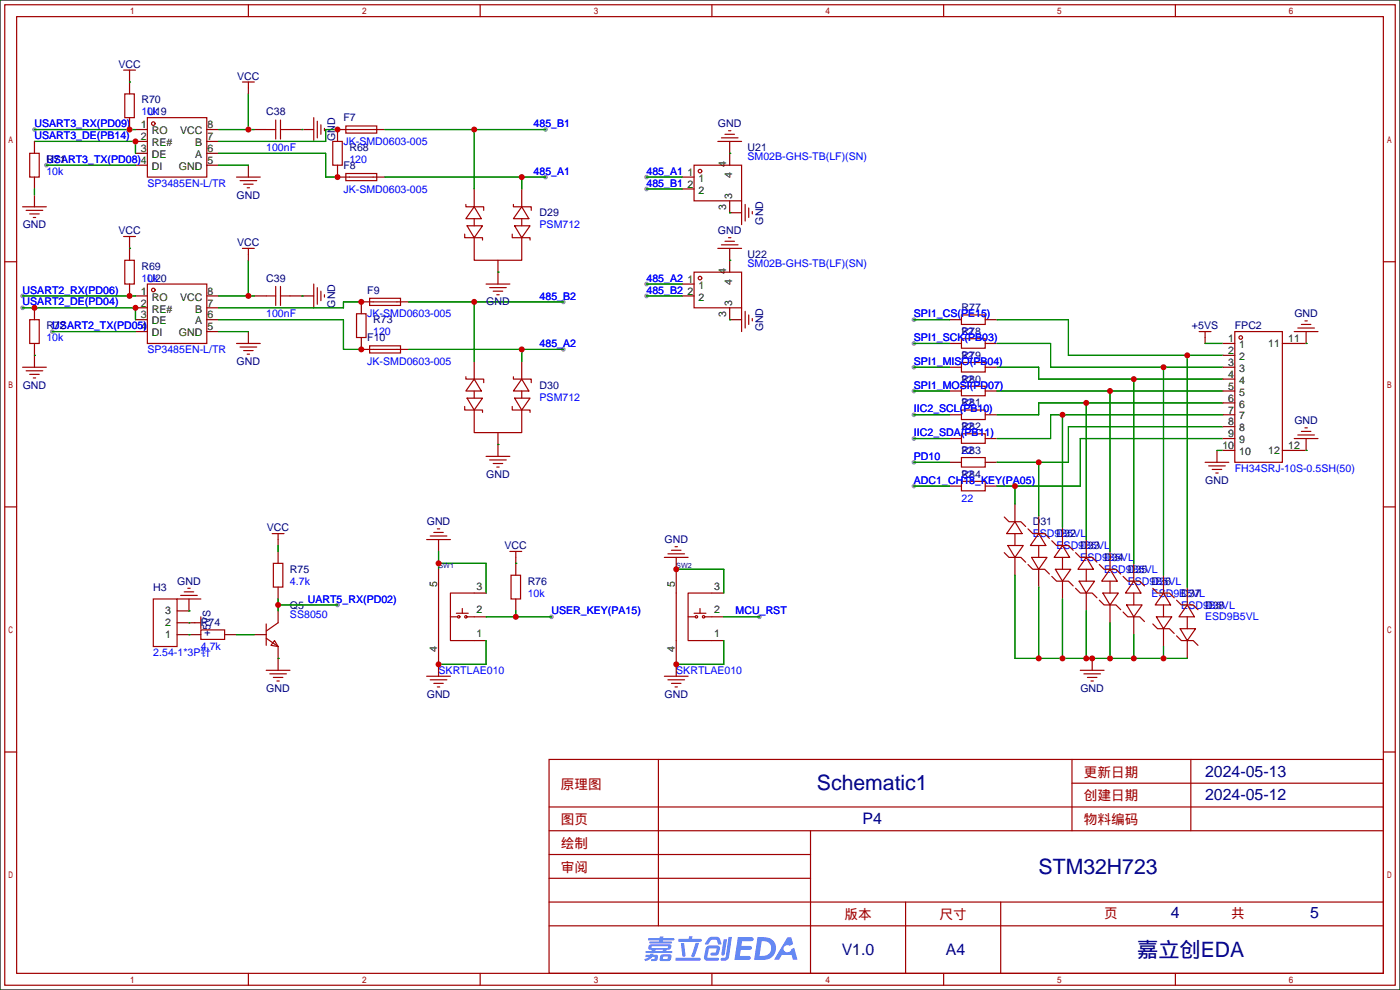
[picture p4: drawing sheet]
<svg xmlns="http://www.w3.org/2000/svg" width="299mm" height="212mm" viewBox="0 0 299 212" stroke-linecap="round" stroke-linejoin="round" font-family="sans-serif">
<path d="M0 0h299.2v211.6h-299.2z" fill="#fff" stroke="#000" stroke-width=".25"/>
<g fill="#999">
<circle cx="7.4" cy="27.7" r=".51"/>
<circle cx="9.9" cy="35.3" r=".51"/>
<circle cx="4.8" cy="65.8" r=".51"/>
<circle cx="4.8" cy="63.2" r=".51"/>
<circle cx="11.2" cy="70.9" r=".51"/>
<circle cx="116.6" cy="27.7" r=".51"/>
<circle cx="116.6" cy="37.8" r=".51"/>
<circle cx="120.4" cy="64.5" r=".51"/>
<circle cx="120.4" cy="74.7" r=".51"/>
<circle cx="138.2" cy="60.7" r=".51"/>
<circle cx="138.2" cy="63.2" r=".51"/>
<circle cx="138.2" cy="37.8" r=".51"/>
<circle cx="138.2" cy="40.4" r=".51"/>
<circle cx="72.1" cy="129.3" r=".51"/>
<circle cx="117.9" cy="131.8" r=".51"/>
<circle cx="162.3" cy="131.8" r=".51"/>
<circle cx="195.3" cy="68.3" r=".51"/>
<circle cx="195.3" cy="73.4" r=".51"/>
<circle cx="195.3" cy="78.5" r=".51"/>
<circle cx="195.3" cy="83.6" r=".51"/>
<circle cx="195.3" cy="93.7" r=".51"/>
<circle cx="195.3" cy="98.8" r=".51"/>
<circle cx="195.3" cy="103.9" r=".51"/>
<circle cx="195.3" cy="88.6" r=".51"/>
</g>
<g fill="none" stroke="#a10000" stroke-width=".25">
<path d="M1 1h297.2v209.6h-297.2zM3.6 3.6h292.1v204.4h-292.1zM53.1 1v2.6M102.6 1v2.6M152.1 1v2.6M201.7 1v2.6M251.2 1v2.6M1 55.9h2.6M295.7 55.9h2.5M1 108.3h2.6M295.7 108.3h2.5M1 160.7h2.6"/>
<path d="M117.3 162.3h178.4v45.7h-178.4zM117.3 177.5h178.4M117.3 172.5h178.4M140.7 162.3v35.6M173.2 177.5v30.5M229.1 162.3v15.2M229.1 167.4h66.6M254.5 162.3v15.2M295.7 160.7h2.5M117.3 182.6h55.9M117.3 197.9h178.4M117.3 192.8h178.4"/>
<path d="M117.3 187.7h55.9M193.5 192.8v15.2M213.9 192.8v15.2M53.1 208v2.6M102.6 208v2.6M152.1 208v2.6M201.7 208v2.6M251.2 208v2.6"/>
</g>
<g fill="#5487ff">
<path d="M157.7 200.3h2.7a.48 .48 0 0 1 .7 .4 .48 .48 0 0 1-.7 .4h-1.8l-.2 1.1h1.9a.43 .43 0 0 1 .4 .4 .43 .43 0 0 1-.5 .4h-1.9l-.2 1.3h1.7a.45 .45 0 0 1 .6 .2 .45 .45 0 0 1-.2 .6h-3.2z"/>
<path d="M168.3 200.3h.8l.4 1.5-.7 .3a.84 .84 0 0 0-1.2 .3 .84 .84 0 0 0 .3 1.1 .84 .84 0 0 0 1.1-.4l.1-.2 .6-.3 .7 2.5h-.9l-.3-1h-2.1l-.6 1h-1.1z"/>
<path d="M154.7 200.8h.7l-.5 3.1a.36 .36 0 0 1-.4 .3 .36 .36 0 0 1-.3-.3z"/>
<path d="M155.7 200.2h.7l-.6 4.3a1.13 1.13 0 0 1-1.8 .6l.2-.4h.8l.1-.2z"/>
<path d="M151.4 200.6l.6-.4h1a.77 .77 0 0 1 .9 .5l.3 1-.2 .2h-.5l-.3-.9-.2-.2-1 .1-.7 1-.6-.1v-.2z"/>
<path d="M151 202.4l.5-.3h1.7a.81 .81 0 0 1 .7 .5 .81 .81 0 0 1-.2 .8 .81 .81 0 0 1-.9 .8h-.7a.32 .32 0 0 1-.3-.3 .32 .32 0 0 1 .4-.3h.8l.2-.9-1.7 .1-.3 1.8 2.2 .1a.32 .32 0 0 1 .3 .4 .32 .32 0 0 1-.4 .2h-2.3l-.4-.3-.1-.5z"/>
<path d="M144.4 204.7h5a.33 .33 0 0 1 .4 .3 .33 .33 0 0 1-.4 .3h-4.9l-.1-.1z"/>
<path d="M148.7 201.5h.7l-.6 2a.98 .98 0 0 1-.8 1.1l-.3-.3z"/>
<path d="M145.5 201.6h.7l.3 2.5a.34 .34 0 0 1-.3 .4 .34 .34 0 0 1-.4-.3z"/>
<path d="M145 200.7h2.2l.2-.6h.6l-.1 .6h1.8a.32 .32 0 0 1 .3 .3 .32 .32 0 0 1-.4 .3h-4.5l-.1-.2z"/>
<path d="M138 204.1h.9l.1-.3h.7l-.1 .3h.9a.82 .82 0 0 1-.6 1.3h-.7v-.4l.6-.1 .1-.3a.68 .68 0 0 0-.9 .4l-1.1 .4-.2-.4 1-.5h-.8z"/>
<path d="M138.6 200.5h2.4l.1-.3h.7l-.1 .3h2.2l.3 .3-.3 .2h-2.2l-.1 .2h1.8l.2 .3-.2 .1h-4.5l-.1-.4h2l.1-.2h-2.3l-.1-.2z"/>
<path d="M161.9 200.3l-.7 4.9h1.6a2.5 2.5 0 0 0 3.1-2.5 2.5 2.5 0 0 0-3.1-2.4zM162.8 201.1a1.61 1.61 0 0 1 2 1.5 1.61 1.61 0 0 1-1.8 1.7h-.7z"/>
<path d="M138.7 202a.55 .55 0 0 0-.2 .8 .55 .55 0 0 0 .7 .2l.1 .3h-1.3v.3l5.5 .1 .2-.2-.2-.2h-1.2l.2-.3a.7 .7 0 0 0 .9-.3 .7 .7 0 0 0-.1-.8l-4.1-.1zM139.3 202.3l3.3-.1 .2 .1-.2 .3h-3.2zM140 203h1.7l-.1 .3h-1.5z"/>
<path d="M141.2 204.2a1.05 1.05 0 0 0-.1 1.2 2.91 2.91 0 0 0 2.2-.2 .98 .98 0 0 0 0-1.2h-1.6zM141.8 204.5l.8-.1 .1 .4-.2 .2-.8-.1z"/>
</g>
<g fill="none" stroke="#a10000" stroke-width=".25">
<path d="M26.4 15h2.6M27.7 15v1.3M51.8 17.5h2.6M53.1 17.5v1.3M6.3 32.8h2.1v5h-2.1zM26.7 20.1h2v5h-2zM31.5 25.1h12.7v12.7h-12.7zM50.5 37.8h5.1M51.3 38.6h3.6M52.1 39.4h2M56.9 27.7h2M58.9 25.7v4"/>
<path d="M59.9 27.7h2.1M59.9 25.7v4M67.1 25.1v5.1M67.8 25.9v3.6M68.6 26.7v2M69.3 27.4v.5M71.1 30.2h2.1v5.1h-2.1zM73.9 26.9h6.6v1.5h-6.6zM73.9 37.1h6.6v1.5h-6.6zM74.7 27.7h5.1M74.7 37.8h5.1M148.3 35.3h10.2v7.6h-10.2z"/>
<path d="M153.4 30.2h5.1M154.2 29.5h3.5M154.9 28.7h2.1M155.7 27.9h.5M4.8 44.2h5.1M5.6 45h3.5M6.3 45.7h2.1M7.1 46.5h.5M26.4 50.5h2.6M26.7 55.6h2v5.1h-2zM27.7 50.5v1.3M51.8 53.1h2.6"/>
<path d="M52.8 40.1h.5M53.1 53.1v1.3M99.3 50v.8h3.8v.5M99.6 43.7v.5h3.8v.8M99.8 48.3h3.3l-1.8 2.5zM101.3 44.2l1.6 2.5h-3.3zM101.3 50.8v4.8h10.2v-4.8M101.3 46.7v1.6M109.5 50v.8h3.8v.5M109.7 43.7v.5h3.8v.8M110 48.3h3.3l-1.8 2.5zM111.5 44.2l1.5 2.5h-3.3z"/>
<path d="M111.5 46.7v1.6M148.3 58.2h10.2v7.6h-10.2zM153.4 53.1h5.1M154.2 52.3h3.5M154.9 51.6h2.1M155.7 50.8h.5M158.5 42.9v5.1M159.3 43.7v3.5M160 44.4v2.1M160.8 45.2v.5M4.8 78.5h5.1M5.6 79.2h3.5"/>
<path d="M6.3 68.3h2.1v5.1h-2.1zM31.5 60.7h12.7v12.7h-12.7zM50.5 73.4h5.1M51.3 74.2h3.6M52.1 74.9h2M52.8 75.7h.5M56.9 63.2h2M58.9 61.2v4.1M59.9 61.2v4.1M59.9 63.2h2.1M67.1 60.7v5.1M67.8 61.5v3.5"/>
<path d="M68.6 62.2v2.1M69.3 63v.5M76.2 67.1h2v5h-2zM79 63.8h6.6v1.5h-6.6zM79 73.9h6.6v1.5h-6.6zM79.8 64.5h5M79.8 74.7h5M103.9 60.7h5.1M104.6 61.5h3.6M105.4 62.2h2M106.2 63h.5M158.5 65.8v5.1"/>
<path d="M159.3 66.5v3.6M160 67.3v2M160.8 68.1v.5M205.5 67.3h5.1v2h-5.1zM205.5 72.4h5.1v2h-5.1zM205.5 77.5h5.1v2h-5.1zM256.3 70.9h2.5M257.6 70.9v1.2M263.9 70.9h10.2v27.9h-10.2zM276.6 70.9h5.1M277.4 70.1h3.5M278.1 69.3h2.1"/>
<path d="M278.9 68.6h.5M6.3 80h2.1M7.1 80.8h.5M99.3 86.9v.7h3.8v.5M99.6 80.5v.5h3.8v.8M99.8 85.1h3.3l-1.8 2.5zM101.3 81l1.6 2.6h-3.3zM101.3 87.6v4.9h10.2v-4.9M101.3 83.6v1.5M103.9 97.5h5.1M104.6 98.3h3.6M105.4 99.1h2"/>
<path d="M106.2 99.8h.5M109.5 86.9v.7h3.8v.5M109.7 80.5v.5h3.8v.8M110 85.1h3.3l-1.8 2.5zM111.5 81l1.5 2.6h-3.3zM111.5 83.6v1.5M205.5 82.5h5.1v2.1h-5.1zM205.5 87.6h5.1v2.1h-5.1zM205.5 92.7h5.1v2h-5.1zM205.5 97.8h5.1v2h-5.1zM257.6 98.8h5M258.3 99.6h3.6"/>
<path d="M276.6 93.7h5.1M277.4 93h3.5M278.1 92.2h2.1M278.9 91.4h.5M58.2 114h2.5M59.4 114v1.3M91.2 115.3h5.1M91.9 114.6h3.6M92.7 113.8h2M93.5 113h.5M109 117.9h2.5M110.2 117.9v1.2"/>
<path d="M142 119.1h5.1M142.7 118.4h3.6M143.5 117.6h2M144.3 116.8h.5M205.5 102.9h5.1v2h-5.1zM214.6 118.1l1 1h2.6l1 1M214.6 110.5l1 1h2.6l1 1M215.4 116.6h3.3l-1.8 2.5zM216.9 111.5l1.5 2.5h-3.3zM216.9 114v2.6M219.7 113l1 1h2.6l1 1.1M220.5 119.1h3.3l-1.8 2.6z"/>
<path d="M222 114l1.5 2.6h-3.3zM222 116.6v2.5M224.8 115.6l1 1h2.5l1.1 1M227.1 116.6l1.5 2.5h-3.3zM227.1 119.1v2.6M229.9 118.1l1 1h2.5l1 1M232.2 119.1l1.5 2.6h-3.3zM259.1 100.3h2M259.8 101.1h.5M32.8 128h5v10.2h-5zM37.8 128h5.1M38.6 127.3h3.6"/>
<path d="M39.4 126.5h2M40.1 125.7h.5M41.7 133.1h1.2M42.9 134.6h5.1v2.1h-5.1zM42.9 131.8v2.6M56.9 136.4l2.5 1.8M56.9 133.4v4.5M58.4 120.4h2.1v5.1h-2.1zM58.7 136.9l.7 1.3-1.5-.3zM59.4 133.1l-2.5 1.8M93.7 126.7v10.2M96.3 131.8h1.5"/>
<path d="M97.5 131.1h2.6M98.8 130v1.1M99.8 131.8h1.5M101.3 126.7h-5v10.2h5M109.2 122.9h2.1v5.1h-2.1zM144.5 126.7v10.2M147.1 131.8h1.5M148.3 131.1h2.6M149.6 130v1.1M150.6 131.8h1.5M152.1 126.7h-5v10.2h5M219.7 120.6l1 1.1h2.6l1 1"/>
<path d="M224.8 123.2l1 1h2.5l1.1 1M225.6 121.7h3.3l-1.8 2.5zM229.9 125.7l1 1h2.5l1 1.1M230.6 124.2h3.3l-1.7 2.5zM232.2 121.7v2.5M234.9 128.3l1.1 1h2.5l1 1M234.9 120.6l1.1 1.1h2.5l1 1M235.7 126.7h3.3l-1.8 2.6zM237.2 121.7l1.6 2.5h-3.3zM237.2 124.2v2.5M240 130.8l1 1h2.6l1 1M240 123.2l1 1h2.6l1 1"/>
<path d="M240.8 129.3h3.3l-1.8 2.5zM242.3 124.2l1.5 2.5h-3.3zM242.3 126.7v2.6M246.4 133.4l1 1h2.5l1.1 1M246.4 125.7l1 1h2.5l1.1 1.1M247.1 131.8h3.3l-1.7 2.6zM248.7 126.7l1.5 2.6h-3.3zM248.7 129.3v2.5M251.5 135.9l1 1h2.5l1 1M251.5 128.3l1 1h2.5l1 1M252.2 134.4h3.3l-1.8 2.5zM253.7 129.3l1.6 2.5h-3.3z"/>
<path d="M253.7 131.8v2.6M56.9 143.3h5.1M57.7 144h3.5M58.4 144.8h2.1M59.2 145.5h.5M91.2 144.5h5.1M91.9 145.3h3.6M92.7 146.1h2M93.5 146.8h.5M142 144.5h5.1M142.7 145.3h3.6M143.5 146.1h2"/>
<path d="M144.3 146.8h.5M230.9 143.3h5.1M231.6 144h3.6M232.4 144.8h2M233.2 145.5h.5"/>
<circle cx="32.8" cy="26.4" r=".38"/>
<circle cx="149.6" cy="36.6" r=".38"/>
<circle cx="149.6" cy="59.4" r=".38"/>
<circle cx="32.8" cy="62" r=".38"/>
<circle cx="265.2" cy="72.1" r=".38"/>
<circle cx="98" cy="131.8" r=".25"/>
<circle cx="99.6" cy="131.8" r=".25"/>
<circle cx="148.8" cy="131.8" r=".25"/>
<circle cx="150.4" cy="131.8" r=".25"/>
</g>
<g fill="none" stroke="#870000" stroke-width=".25">
<path d="M27.7 16.3v3.8M53.1 18.8v1.3M7.4 30.2v2.6M7.4 37.8v2.6M27.7 25.1v2.6M29 27.7h2.5M29 30.2h2.5M29 32.8h2.5M29 35.3h2.5M44.2 27.7h2.5M44.2 30.2h2.5M44.2 32.8h2.5"/>
<path d="M44.2 35.3h2.5M53.1 35.3v2.5M54.4 27.7h2.5M62 27.7h5.1M72.1 35.3v2.5h2.6M74.7 27.7h-2.6v2.5M79.8 27.7h2.5M79.8 37.8h2.5M145.8 37.8h2.5M156 30.2v5.1M7.4 41.7v2.5M27.7 51.8v3.8"/>
<path d="M53.1 54.4v1.2M101.3 40.4v3.8M106.4 55.6v5.1M111.5 40.4v3.8M145.8 40.4h2.5M156 42.9v2.6h2.5M156 53.1v5.1M7.4 65.8v2.5M7.4 73.4v5.1M27.7 60.7v2.5M29 63.2h2.5M29 65.8h2.5"/>
<path d="M29 68.3h2.5M29 70.9h2.5M44.2 63.2h2.5M44.2 65.8h2.5M44.2 68.3h2.5M44.2 70.9h2.5M53.1 70.9v2.5M54.4 63.2h2.5M62 63.2h5.1M77.2 72.1v2.6h2.6M79.8 64.5h-2.6v2.6M84.8 64.5h2.6"/>
<path d="M84.8 74.7h2.6M101.3 77.2v3.8M111.5 77.2v3.8M145.8 63.2h2.5M145.8 60.7h2.5M156 65.8v2.5h2.5M202.9 68.3h2.6M202.9 73.4h2.6M202.9 78.5h2.6M210.6 68.3h2.5M210.6 73.4h2.5M210.6 78.5h2.5"/>
<path d="M257.6 72.1v1.3M261.4 73.4h2.5M261.4 78.5h2.5M261.4 75.9h2.5M279.1 70.9v2.5h-5M106.4 92.5v5M202.9 83.6h2.6M202.9 88.6h2.6M202.9 93.7h2.6M202.9 98.8h2.6M210.6 83.6h2.5M210.6 88.6h2.5"/>
<path d="M210.6 93.7h2.5M210.6 98.8h2.5M260.1 96.3v2.5M261.4 83.6h2.5M261.4 88.6h2.5M261.4 93.7h2.5M261.4 81h2.5M261.4 86.1h2.5M261.4 91.2h2.5M261.4 96.3h2.5M279.1 93.7v2.6h-5M59.4 115.3v1.3"/>
<path d="M59.4 117.9v2.5M93.7 115.3v2.6M110.2 119.1v3.8M144.5 119.1v7.6M202.9 103.9h2.6M210.6 103.9h2.5M216.9 107.7v3.8M216.9 119.1v3.8M222 110.2v3.8M227.1 112.8v3.8M232.2 115.3v3.8M237.2 117.9v3.8"/>
<path d="M37.8 135.6h5.1M37.8 133.1h3.9M40.4 128v2.6h-2.6M48 135.6h2.5M54.4 135.6h2.5M59.4 125.5v2.5M59.4 130.6v2.5M59.4 138.2v5.1M93.7 121.7v5M93.7 136.9v7.6M101.3 136.9h2.6M101.3 131.8h2.6"/>
<path d="M101.3 126.7h2.6M110.2 128v2.6M144.5 136.9v7.6M152.1 136.9h2.6M152.1 131.8h2.6M152.1 126.7h2.6M222 121.7v3.8M227.1 124.2v3.8M232.2 126.7v3.9M237.2 129.3v3.8M242.3 120.4v3.8M242.3 131.8v3.8"/>
<path d="M248.7 122.9v3.8M248.7 134.4v3.8M253.7 125.5v3.8M253.7 136.9v3.8M233.4 140.7v2.6"/>
</g>
<g fill="none" stroke="#008700" stroke-width=".25">
<path d="M27.7 17.5h.1M7.4 27.7h21.6M7.4 30.2h21.6v2.6M9.9 35.3h19.1M46.7 27.7h7.7M46.7 35.3h6.4M46.7 32.8h22.9v5h2.5M53.1 20.1v7.6M64.5 27.7h.1M72.1 27.7h-2.5v2.5h-22.9M82.3 27.7h34.3M82.3 37.8h34.3"/>
<path d="M101.3 27.7v12.7M111.5 37.8v2.6M138.2 37.8h7.6M156 32.8h.1M7.4 40.4v1.3M27.7 53.1h.1M53.1 55.6v7.6M106.4 58.2h.1M138.2 40.4h7.6M156 55.6h.1M156 45.5h.1M4.8 65.8h24.2v2.5"/>
<path d="M4.8 63.2h24.2M7.4 75.9h.1M11.2 70.9h17.8M46.7 63.2h7.7M46.7 70.9h6.4M46.7 68.3h26.7v6.4h3.8M64.5 63.2h.1M77.2 64.5h-3.8v1.3h-26.7M87.4 64.5h33M87.4 74.7h33M101.3 64.5v12.7M111.5 74.7v2.5"/>
<path d="M138.2 63.2h7.6M138.2 60.7h7.6M156 68.3h.1M195.3 68.3h7.6M195.3 73.4h7.6M195.3 78.5h7.6M213.1 68.3h15.2v7.6h33.1M213.1 73.4h11.4v5.1h36.9M213.1 78.5h8.9v2.5h39.4M248.7 78.5v44.4M253.7 75.9v49.6M257.6 73.4h3.8"/>
<path d="M279.1 73.4h.1M106.4 95h.1M195.3 93.7h7.6M195.3 98.8h7.6M195.3 88.6h7.6M195.3 83.6h7.6M213.1 83.6h48.3M222 98.8v11.4M227.1 88.6v24.2M232.2 86.1v29.2M237.2 83.6v34.3M242.3 81v39.4"/>
<path d="M260.1 96.3h1.3M261.4 88.6h-36.9v5.1h-11.4M261.4 93.7h-30.5v10.2h-17.8M261.4 86.1h-39.4v2.5h-8.9M261.4 91.2h-33.1v7.6h-15.2M279.1 96.3h.1M59.4 116.6v1.3M93.7 117.9v3.8M195.3 103.9h7.6M216.9 103.9v3.8M40.4 130.6h.1M40.4 133.1h.1"/>
<path d="M40.4 135.6h.1M50.5 135.6h3.9M59.4 128v2.6M59.4 129.3h12.7M93.7 120.4h10.2v6.3M103.9 136.9v5.1h-10.2M103.9 131.8h14M110.2 120.4h.1M110.2 130.6v1.2M144.5 121.7h10.2v5M154.7 136.9v5.1h-10.2M154.7 131.8h7.6"/>
<path d="M216.9 122.9v17.8h36.8M222 125.5v15.2M227.1 128v12.7M232.2 130.6v10.1M237.2 133.1v7.6M242.3 135.6v5.1M248.7 138.2v2.5M59.4 140.7h.1"/>
</g>
<g fill="#c00">
<circle cx="53.1" cy="27.7" r=".63"/>
<circle cx="29" cy="30.2" r=".63"/>
<circle cx="27.7" cy="27.7" r=".63"/>
<circle cx="53.1" cy="63.2" r=".63"/>
<circle cx="29" cy="65.8" r=".63"/>
<circle cx="7.4" cy="65.8" r=".63"/>
<circle cx="27.7" cy="63.2" r=".63"/>
<circle cx="77.2" cy="64.5" r=".63"/>
<circle cx="77.2" cy="74.7" r=".63"/>
<circle cx="72.1" cy="27.7" r=".63"/>
<circle cx="72.1" cy="37.8" r=".63"/>
<circle cx="101.3" cy="27.7" r=".63"/>
<circle cx="111.5" cy="37.8" r=".63"/>
<circle cx="101.3" cy="64.5" r=".63"/>
<circle cx="111.5" cy="74.7" r=".63"/>
<circle cx="59.4" cy="129.3" r=".63"/>
<circle cx="93.7" cy="120.4" r=".63"/>
<circle cx="93.7" cy="142" r=".63"/>
<circle cx="144.5" cy="142" r=".63"/>
<circle cx="144.5" cy="121.7" r=".63"/>
<circle cx="110.2" cy="131.8" r=".63"/>
<circle cx="216.9" cy="103.9" r=".63"/>
<circle cx="222" cy="98.8" r=".63"/>
<circle cx="227.1" cy="88.6" r=".63"/>
<circle cx="232.2" cy="86.1" r=".63"/>
<circle cx="237.2" cy="83.6" r=".63"/>
<circle cx="242.3" cy="81" r=".63"/>
<circle cx="248.7" cy="78.5" r=".63"/>
<circle cx="253.7" cy="75.9" r=".63"/>
<circle cx="222" cy="140.7" r=".63"/>
<circle cx="227.1" cy="140.7" r=".63"/>
<circle cx="232.2" cy="140.7" r=".63"/>
<circle cx="237.2" cy="140.7" r=".63"/>
<circle cx="242.3" cy="140.7" r=".63"/>
<circle cx="248.7" cy="140.7" r=".63"/>
<circle cx="233.4" cy="140.7" r=".63"/>
</g>
<g font-size="4.5" fill="#000080">
<text x="174.6" y="168.9">Schematic1</text>
<text x="222" y="186.7">STM32H723</text>
<text x="243.1" y="204.5">嘉立创EDA</text>
</g>
<g font-size="3.4" fill="#000080">
<text x="257.6" y="166">2024-05-13</text>
<text x="257.6" y="171.1">2024-05-12</text>
<text x="184.4" y="176.2">P4</text>
<text x="250.3" y="196.2">4</text>
<text x="280" y="196.2">5</text>
<text x="179.9" y="204.1">V1.0</text>
<text x="202.1" y="204.1">A4</text>
</g>
<g font-size="2.9" fill="#a00000">
<text x="231.6" y="166">更新日期</text>
<text x="119.9" y="168.5">原理图</text>
<text x="231.6" y="171.1">创建日期</text>
<text x="119.9" y="176.2">图页</text>
<text x="231.6" y="176.2">物料编码</text>
<text x="119.9" y="181.2">绘制</text>
<text x="119.9" y="186.3">审阅</text>
<text x="180.5" y="196.5">版本</text>
<text x="200.8" y="196.5">尺寸</text>
<text x="236" y="196.2">页</text>
<text x="263.1" y="196.2">共</text>
</g>
<g font-size="2.3" fill="#000080">
<text x="25.3" y="14.5">VCC</text>
<text x="50.7" y="17">VCC</text>
<text x="30.2" y="22.1">R70</text>
<text x="31.5" y="24.6">U19</text>
<text x="56.9" y="24.6">C38</text>
<text x="73.4" y="25.9">F7</text>
<text x="153.4" y="27.2">GND</text>
<text x="9.9" y="34.8">R71</text>
<text x="71.6" y="30.2" transform="rotate(-90 71.6 30.2)">GND</text>
<text x="74.7" y="32.3">R68</text>
<text x="159.8" y="32.3">U21</text>
<text x="73.4" y="36.1">F8</text>
<text x="50.6" y="42.4">GND</text>
<text x="115.3" y="46.2">D29</text>
<text x="163.1" y="48" transform="rotate(-90 163.1 48)">GND</text>
<text x="4.9" y="48.8">GND</text>
<text x="25.3" y="50">VCC</text>
<text x="50.7" y="52.6">VCC</text>
<text x="153.4" y="50">GND</text>
<text x="30.2" y="57.7">R69</text>
<text x="159.8" y="55.1">U22</text>
<text x="31.5" y="60.2">U20</text>
<text x="56.9" y="60.2">C39</text>
<text x="71.6" y="65.8" transform="rotate(-90 71.6 65.8)">GND</text>
<text x="78.5" y="62.7">F9</text>
<text x="103.9" y="65.3">GND</text>
<text x="9.9" y="70.4">R72</text>
<text x="79.8" y="69.1">R73</text>
<text x="163.1" y="70.8" transform="rotate(-90 163.1 70.8)">GND</text>
<text x="205.5" y="66.6">R77</text>
<text x="205.5" y="71.6">R78</text>
<text x="254.8" y="70.4">+5VS</text>
<text x="263.9" y="70.4">FPC2</text>
<text x="276.6" y="67.8">GND</text>
<text x="50.6" y="78">GND</text>
<text x="78.5" y="72.9">F10</text>
<text x="205.5" y="76.7">R79</text>
<text x="4.9" y="83.1">GND</text>
<text x="115.3" y="83.1">D30</text>
<text x="205.5" y="81.8">R80</text>
<text x="205.5" y="86.9">R81</text>
<text x="205.5" y="92">R82</text>
<text x="276.6" y="90.7">GND</text>
<text x="205.5" y="97">R83</text>
<text x="103.9" y="102.1">GND</text>
<text x="205.5" y="102.1">R84</text>
<text x="257.6" y="103.4">GND</text>
<text x="57" y="113.5">VCC</text>
<text x="91.2" y="112.3">GND</text>
<text x="220.7" y="112.3">D31</text>
<text x="107.8" y="117.4">VCC</text>
<text x="142" y="116.1">GND</text>
<text x="225.8" y="114.8">D32</text>
<text x="230.9" y="117.4">D33</text>
<text x="236" y="119.9">D34</text>
<text x="37.9" y="125">GND</text>
<text x="62" y="122.4">R75</text>
<text x="112.8" y="125">R76</text>
<text x="241" y="122.4">D35</text>
<text x="246.1" y="125">D36</text>
<text x="32.8" y="126.2">H3</text>
<text x="62" y="130.1">Q5</text>
<text x="252.5" y="127.5">D37</text>
<text x="257.6" y="130.1">D38</text>
<text x="42.9" y="133.9">R74</text>
<text x="45" y="135.9" transform="rotate(-90 45 135.9)">+5VS</text>
<text x="56.9" y="147.8">GND</text>
<text x="91.2" y="149.1">GND</text>
<text x="142" y="149.1">GND</text>
<text x="230.9" y="147.8">GND</text>
</g>
<g font-size="2.3" fill="#00f">
<text x="7.4" y="29.7">USART3_DE(PB14)</text>
<text x="7.4" y="27.2">USART3_RX(PD09)</text>
<text x="30.2" y="24.6">10k</text>
<text x="114" y="27.2">485_B1</text>
<text x="9.9" y="34.8">USART3_TX(PD08)4</text>
<text x="56.9" y="32.3">100nF</text>
<text x="73.4" y="31">JK-SMD0603-005</text>
<text x="74.7" y="34.8">120</text>
<text x="159.8" y="34.3">SM02B-GHS-TB(LF)(SN)</text>
<text x="9.9" y="37.3">10k</text>
<text x="31.5" y="39.9">SP3485EN-L/TR</text>
<text x="73.4" y="41.2">JK-SMD0603-005</text>
<text x="114" y="37.3">485_A1</text>
<text x="138.2" y="37.3">485_A1</text>
<text x="138.2" y="39.9">485_B1</text>
<text x="115.3" y="48.8">PSM712</text>
<text x="159.8" y="57.2">SM02B-GHS-TB(LF)(SN)</text>
<text x="4.8" y="65.3">USART2_DE(PD04)</text>
<text x="4.8" y="62.7">USART2_RX(PD06)</text>
<text x="30.2" y="60.2">10k</text>
<text x="115.3" y="64">485_B2</text>
<text x="138.2" y="60.2">485_A2</text>
<text x="138.2" y="62.7">485_B2</text>
<text x="11.2" y="70.4">USART2_TX(PD05)</text>
<text x="56.9" y="67.8">100nF</text>
<text x="78.5" y="67.8">JK-SMD0603-005</text>
<text x="79.8" y="71.6">120</text>
<text x="195.3" y="67.8">SPI1_CS(PE15)</text>
<text x="205.5" y="71.6">22</text>
<text x="9.9" y="72.9">10k</text>
<text x="31.5" y="75.4">SP3485EN-L/TR</text>
<text x="78.5" y="78">JK-SMD0603-005</text>
<text x="115.3" y="74.2">485_A2</text>
<text x="195.3" y="72.9">SPI1_SCK(PB03)</text>
<text x="195.3" y="78">SPI1_MISO(PB04)</text>
<text x="205.5" y="76.7">22</text>
<text x="195.3" y="83.1">SPI1_MOSI(PD07)</text>
<text x="205.5" y="81.8">22</text>
<text x="115.3" y="85.6">PSM712</text>
<text x="195.3" y="88.1">IIC2_SCL(PB10)</text>
<text x="205.5" y="86.9">22</text>
<text x="195.3" y="93.2">IIC2_SDA(PB11)</text>
<text x="205.5" y="92">22</text>
<text x="195.3" y="98.3">PD10</text>
<text x="205.5" y="97">22</text>
<text x="263.9" y="100.8">FH34SRJ-10S-0.5SH(50)</text>
<text x="195.3" y="103.4">ADC1_CH18_KEY(PA05)</text>
<text x="205.5" y="102.1">22</text>
<text x="205.5" y="107.2">22</text>
<text x="220.7" y="114.8">ESD9B5VL</text>
<text x="225.8" y="117.4">ESD9B5VL</text>
<text x="230.9" y="119.9">ESD9B5VL</text>
<text x="62" y="125">4.7k</text>
<text x="236" y="122.4">ESD9B5VL</text>
<text x="241" y="125">ESD9B5VL</text>
<text x="65.8" y="128.8">UART5_RX(PD02)</text>
<text x="112.8" y="127.5">10k</text>
<text x="117.9" y="131.3">USER_KEY(PA15)</text>
<text x="157.2" y="131.3">MCU_RST</text>
<text x="246.1" y="127.5">ESD9B5VL</text>
<text x="252.5" y="130.1">ESD9B5VL</text>
<text x="62" y="132.1">SS8050</text>
<text x="257.6" y="132.6">ESD9B5VL</text>
<text x="32.8" y="140.2">2.54-1*3P针</text>
<text x="42.9" y="138.9">4.7k</text>
<text x="93.7" y="144">SKRTLAE010</text>
<text x="144.5" y="144">SKRTLAE010</text>
</g>
<g font-size="2.3">
<text x="30.1" y="27.4">1</text>
<text x="30.1" y="30">2</text>
<text x="32.4" y="28.7">RO</text>
<text x="38.5" y="28.7">VCC</text>
<text x="44.3" y="30">7</text>
<text x="44.3" y="27.4">8</text>
<text x="30.1" y="32.5">3</text>
<text x="32.4" y="31.2">RE#</text>
<text x="32.4" y="33.8">DE</text>
<text x="41.7" y="33.8">A</text>
<text x="41.7" y="31.2">B</text>
<text x="44.3" y="35">5</text>
<text x="44.3" y="32.5">6</text>
<text x="155.2" y="35.7" transform="rotate(-90 155.2 35.7)">4</text>
<text x="32.4" y="36.3">DI</text>
<text x="38.2" y="36.3">GND</text>
<text x="146.9" y="37.6">1</text>
<text x="146.9" y="40.1">2</text>
<text x="149.3" y="38.8">1</text>
<text x="149.3" y="41.4">2</text>
<text x="156.5" y="38" transform="rotate(-90 156.5 38)">4</text>
<text x="155.2" y="44.8" transform="rotate(-90 155.2 44.8)">3</text>
<text x="156.5" y="42.5" transform="rotate(-90 156.5 42.5)">3</text>
<text x="155.2" y="58.5" transform="rotate(-90 155.2 58.5)">4</text>
<text x="30.1" y="63">1</text>
<text x="30.1" y="65.5">2</text>
<text x="32.4" y="64.2">RO</text>
<text x="38.5" y="64.2">VCC</text>
<text x="44.3" y="65.5">7</text>
<text x="44.3" y="63">8</text>
<text x="146.9" y="60.4">1</text>
<text x="146.9" y="63">2</text>
<text x="149.3" y="61.7">1</text>
<text x="149.3" y="64.2">2</text>
<text x="156.5" y="65.3" transform="rotate(-90 156.5 65.3)">3</text>
<text x="156.5" y="60.9" transform="rotate(-90 156.5 60.9)">4</text>
<text x="30.1" y="68.1">3</text>
<text x="30.1" y="70.6">4</text>
<text x="32.4" y="66.8">RE#</text>
<text x="32.4" y="69.3">DE</text>
<text x="32.4" y="71.9">DI</text>
<text x="38.2" y="71.9">GND</text>
<text x="41.7" y="69.3">A</text>
<text x="41.7" y="66.8">B</text>
<text x="44.3" y="70.6">5</text>
<text x="44.3" y="68.1">6</text>
<text x="155.2" y="67.7" transform="rotate(-90 155.2 67.7)">3</text>
<text x="262.5" y="73.1">1</text>
<text x="262.5" y="75.7">2</text>
<text x="264.8" y="74.4">1</text>
<text x="264.8" y="76.9">2</text>
<text x="271" y="74.2">11</text>
<text x="275.3" y="73.1">11</text>
<text x="262.5" y="78.2">3</text>
<text x="262.5" y="80.8">4</text>
<text x="262.5" y="83.3">5</text>
<text x="264.8" y="79.5">3</text>
<text x="264.8" y="82">4</text>
<text x="262.5" y="85.8">6</text>
<text x="262.5" y="88.4">7</text>
<text x="264.8" y="84.6">5</text>
<text x="264.8" y="87.1">6</text>
<text x="264.8" y="89.6">7</text>
<text x="261.3" y="96">10</text>
<text x="262.5" y="90.9">8</text>
<text x="262.5" y="93.5">9</text>
<text x="264.8" y="92.2">8</text>
<text x="264.8" y="94.7">9</text>
<text x="275.3" y="96">12</text>
<text x="264.8" y="97.3">10</text>
<text x="271" y="97">12</text>
<text x="93.5" y="125.5" transform="rotate(-90 93.5 125.5)">5</text>
<text x="101.8" y="126">3</text>
<text x="144.3" y="125.5" transform="rotate(-90 144.3 125.5)">5</text>
<text x="152.6" y="126">3</text>
<text x="35.3" y="131.3">3</text>
<text x="101.8" y="131.1">2</text>
<text x="152.6" y="131.1">2</text>
<text x="35.3" y="136.4">1</text>
<text x="35.3" y="133.8">2</text>
<text x="101.8" y="136.2">1</text>
<text x="152.6" y="136.2">1</text>
<text x="93.5" y="139.4" transform="rotate(-90 93.5 139.4)">4</text>
<text x="144.3" y="139.4" transform="rotate(-90 144.3 139.4)">4</text>
</g>
<g font-size="1.5" fill="#000080">
<text x="93.7" y="121.3">SW1</text>
<text x="144.5" y="121.3">SW2</text>
</g>
</svg>
